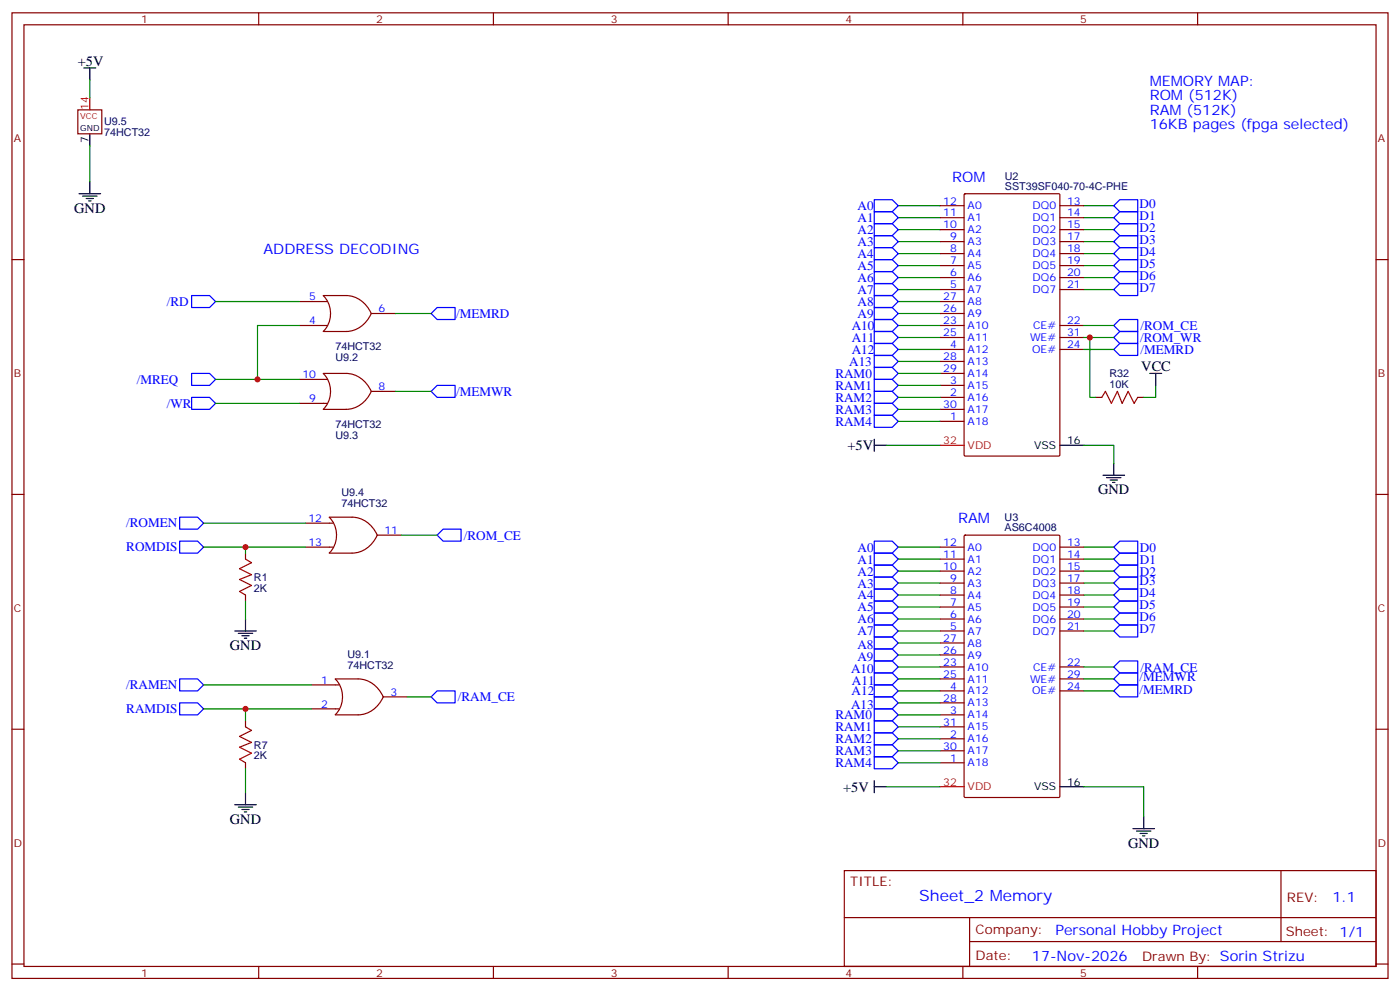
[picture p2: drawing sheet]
<svg xmlns="http://www.w3.org/2000/svg" width="412mm" height="292mm" viewBox="0 0 412 292" stroke-linecap="round" stroke-linejoin="round" font-family="sans-serif">
<g fill="none" stroke="#870000" stroke-width=".35">
<path d="M3.5 3.8h405.4v284.3h-405.4zM7.1 7.3h398.2v277.3h-398.2zM76.2 3.8v3.5M145.3 3.8v3.5M214.5 3.8v3.5M283.6 3.8v3.5M352.8 3.8v3.5M22.9 32.3h7.1v7.1h-7.1zM284 57.2l.3-.2h27.6l.3 .2v76.7l-.2 .4h-27.7l-.3-.2zM3.5 76.4h3.6M276.9 78.2h7.1M276.9 74.7h7.1"/>
<path d="M276.9 71.2h7.1M276.9 67.6h7.1M276.9 64.1h7.1M276.9 60.6h7.1M312.2 78.2h7.1M312.2 74.7h7.1M312.2 71.2h7.1M312.2 67.6h7.1M312.2 64.1h7.1M312.2 60.6h7.1M405.3 76.4h3.6M88.2 95.8h8.1"/>
<path d="M88.2 88.8h8.1M109.4 92.3h7M109.4 92.3a8.4 8.4 0 0 0-7.4-5.3l-6.8 .1a7.5 7.5 0 0 1 0 10.5M109.4 92.3a8.4 8.4 0 0 1-7.4 5.3h-6.8M276.9 95.8h7.1M276.9 88.8h7.1M276.9 92.3h7.1M276.9 85.3h7.1M276.9 81.7h7.1M276.9 99.4h7.1M312.2 95.8h7.1M312.2 85.3h7.1"/>
<path d="M312.2 81.7h7.1M312.2 99.4h7.1M88.2 111.7h8.1M88.2 118.8h8.1M95.2 110a7.5 7.5 0 0 1 0 10.5M95.2 110h6.8a8.4 8.4 0 0 1 7.4 5.2M109.4 115.3h7M109.4 115.3a8.4 8.4 0 0 1-7.4 5.2h-6.8M276.9 117h7.1M276.9 110h7.1M276.9 113.5h7.1M276.9 102.9h7.1"/>
<path d="M276.9 106.4h7.1M312.2 102.9h7.1M322.8 117h1.8M335.1 117h1.8M276.9 120.5h7.1M276.9 124.1h7.1M3.5 145.6h3.6M90 154.1h8.1M97 152.3a7.5 7.5 0 0 1 0 10.5M97 152.3h6.7a8.4 8.4 0 0 1 7.4 5.3M111.1 157.6h7.1M111.1 157.6a8.4 8.4 0 0 1-7.4 5.3h-6.7"/>
<path d="M284 157.8l.3-.2h27.6l.3 .2v76.7l-.2 .3h-27.7l-.3-.1zM405.3 145.6h3.6M72.3 162.9v1.7M72.3 175.2v1.8M90 161.1h8.1M276.9 161.1h7.1M276.9 178.8h7.1M276.9 175.2h7.1M276.9 171.7h7.1M276.9 168.2h7.1M276.9 164.6h7.1M312.2 161.1h7.1"/>
<path d="M312.2 178.8h7.1M312.2 175.2h7.1M312.2 171.7h7.1M312.2 168.2h7.1M312.2 164.6h7.1M98.8 200l6.7-.1a8.4 8.4 0 0 1 7.4 5.3 8.4 8.4 0 0 1-7.4 5.3h-6.7a7.5 7.5 0 0 0 0-10.5zM276.9 199.9h7.1M276.9 185.8h7.1M276.9 182.3h7.1M276.9 196.4h7.1M276.9 192.9h7.1M276.9 189.3h7.1"/>
<path d="M312.2 199.9h7.1M312.2 185.8h7.1M312.2 182.3h7.1M312.2 196.4h7.1M3.5 214.7h3.6M72.3 212.3v1.7M91.7 201.7h8.1M91.7 208.7h8.1M112.9 205.2h7M276.9 210.5h7.1M276.9 217.6h7.1M276.9 214h7.1"/>
<path d="M276.9 203.4h7.1M276.9 207h7.1M312.2 203.4h7.1M405.3 214.7h3.6M72.3 224.6v1.8M276.9 224.6h7.1M276.9 221.1h7.1M248.7 256.4h156.6v28.2h-156.6zM377.3 256.4v20.9M248.7 270.2h156.5M285.6 277.3h119.6M285.6 270.2v14.1"/>
<path d="M3.5 283.9h3.6M76.2 284.6v3.5M145.3 284.6v3.5M214.5 284.6v3.5M283.6 284.6v3.5M352.8 284.6v3.5M405.3 283.9h3.6"/>
</g>
<g fill="none" stroke="#008700" stroke-width=".35">
<path d="M26.5 23.5v5.3M26.5 42.9v10.6M264.6 78.2h12.3M264.6 74.7h12.3M264.6 71.2h12.3M264.6 67.6h12.3M264.6 64.1h12.3M264.6 60.6h12.3M319.3 78.2h8.8M319.3 74.7h8.8M319.3 71.2h8.8M319.3 67.6h8.8"/>
<path d="M319.3 64.1h8.8M319.3 60.6h8.8M63.5 88.8h24.7M88.2 95.8h-12.4v15.9h-12.3M116.4 92.3h10.6M264.6 99.4h12.3M264.6 95.8h12.3M264.6 92.3h12.3M264.6 88.8h12.3M264.6 85.3h12.3M264.6 81.7h12.3M319.3 99.4h8.8"/>
<path d="M319.3 95.8h8.8M319.3 85.3h8.8M319.3 81.7h8.8M321 99.4v17.6h1.8M63.5 118.8h24.7M75.8 111.7h12.4M116.4 115.3h10.6M264.6 102.9h12.3M264.6 106.4h12.3M264.6 110h12.3M264.6 113.5h12.3M264.6 117h12.3"/>
<path d="M319.3 102.9h8.8M340.4 113.5v3.5h-3.5M261.1 131.1h15.8M264.6 120.5h12.3M264.6 124.1h12.3M319.3 131.1h8.8v5.3M60 154.1h30M118.2 157.6h10.6M60 161.1h30M72.3 161.1v1.8M72.3 177v5.3M264.6 178.8h12.3"/>
<path d="M264.6 175.2h12.3M264.6 171.7h12.3M264.6 168.2h12.3M264.6 164.6h12.3M264.6 161.1h12.3M319.3 178.8h8.8M319.3 175.2h8.8M319.3 171.7h8.8M319.3 168.2h8.8M319.3 164.6h8.8M319.3 161.1h8.8M264.6 185.8h12.3"/>
<path d="M264.6 182.3h12.3M264.6 189.3h12.3M264.6 192.9h12.3M264.6 196.4h12.3M264.6 199.9h12.3M319.3 185.8h8.8M319.3 182.3h8.8M319.3 196.4h8.8M319.3 199.9h8.8M60 208.7h31.7M60 201.7h31.7M72.3 208.7v3.6"/>
<path d="M119.9 205.2h7.1M264.6 203.4h12.3M264.6 207h12.3M264.6 210.5h12.3M264.6 214h12.3M264.6 217.6h12.3M319.3 203.4h8.8M72.3 226.4v7M261.1 231.7h15.8M264.6 221.1h12.3M264.6 224.6h12.3M319.3 231.7h17.6v8.8"/>
</g>
<g fill="none" stroke="#00f" stroke-width=".35">
<path d="M257.5 58.8h5.3l1.8 1.8-1.8 1.7h-5.3zM257.5 80h5.3l1.8 1.7-1.8 1.8h-5.3zM257.5 76.4h5.3l1.8 1.8-1.8 1.8h-5.3zM257.5 72.9h5.3l1.8 1.8-1.8 1.7h-5.3zM257.5 69.4h5.3l1.8 1.8-1.8 1.7h-5.3zM257.5 65.9h5.3l1.8 1.7-1.8 1.8h-5.3zM257.5 62.3h5.3l1.8 1.8-1.8 1.8h-5.3zM328.1 78.2l1.7-1.8h5.3v3.6h-5.3zM328.1 67.6l1.7-1.7h5.3v3.5h-5.3zM328.1 60.6l1.7-1.8h5.3v3.5h-5.3zM329.8 80h5.3v3.5h-5.3l-1.7-1.8zM329.8 72.9h5.3v3.5h-5.3l-1.7-1.7z"/>
<path d="M329.8 69.4h5.3v3.5h-5.3l-1.7-1.7zM329.8 62.3h5.3v3.6h-5.3l-1.7-1.8zM56.4 87h5.3l1.8 1.8-1.8 1.8h-5.3zM127 92.3l1.8-1.7h5.3v3.5h-5.3zM257.5 97.6h5.3l1.8 1.8-1.8 1.7h-5.3zM257.5 94.1h5.3l1.8 1.7-1.8 1.8h-5.3zM257.5 90.6h5.3l1.8 1.7-1.8 1.8h-5.3zM257.5 87h5.3l1.8 1.8-1.8 1.8h-5.3zM257.5 83.5h5.3l1.8 1.8-1.8 1.7h-5.3zM328.1 85.3l1.7-1.8h5.3v3.5h-5.3zM328.1 99.4l1.7-1.8h5.3v3.5h-5.3zM329.8 94.1h5.3v3.5h-5.3l-1.7-1.8z"/>
<path d="M56.4 110h5.3l1.8 1.7-1.8 1.8h-5.3zM56.4 117h5.3l1.8 1.8-1.8 1.7h-5.3zM127 115.3l1.8-1.8h5.3v3.5h-5.3zM257.5 101.1h5.3l1.8 1.8-1.8 1.8h-5.3zM257.5 104.7h5.3l1.8 1.7-1.8 1.8h-5.3zM257.5 115.3h5.3l1.8 1.7-1.8 1.8h-5.3zM257.5 111.7h5.3l1.8 1.8-1.8 1.8h-5.3zM257.5 108.2h5.3l1.8 1.8-1.8 1.7h-5.3zM257.5 118.8h5.3l1.8 1.7-1.8 1.8h-5.3zM329.8 101.1h5.3v3.6h-5.3l-1.7-1.8zM257.5 122.3h5.3l1.8 1.8-1.8 1.7h-5.3zM52.9 152.3h5.3l1.8 1.8-1.8 1.7h-5.3z"/>
<path d="M52.9 159.3h5.3l1.8 1.8-1.8 1.8h-5.3zM128.8 157.6l1.7-1.8h5.3v3.5h-5.3zM257.5 159.3h5.3l1.8 1.8-1.8 1.8h-5.3zM329.8 159.3h5.3v3.6h-5.3l-1.7-1.8zM257.5 177h5.3l1.8 1.8-1.8 1.7h-5.3zM257.5 173.5h5.3l1.8 1.7-1.8 1.8h-5.3zM257.5 169.9h5.3l1.8 1.8-1.8 1.8h-5.3zM257.5 166.4h5.3l1.8 1.8-1.8 1.7h-5.3zM257.5 162.9h5.3l1.8 1.7-1.8 1.8h-5.3zM328.1 164.6l1.7-1.7h5.3v3.5h-5.3zM328.1 171.7l1.7-1.8h5.3v3.6h-5.3zM328.1 175.2l1.7-1.7h5.3v3.5h-5.3z"/>
<path d="M328.1 178.8l1.7-1.8h5.3v3.5h-5.3zM329.8 166.4h5.3v3.5h-5.3l-1.7-1.7zM52.9 199.9h5.3l1.8 1.8-1.8 1.7h-5.3zM257.5 194.6h5.3l1.8 1.8-1.8 1.8h-5.3zM257.5 198.2h5.3l1.8 1.7-1.8 1.8h-5.3zM257.5 191.1h5.3l1.8 1.8-1.8 1.7h-5.3zM257.5 187.6h5.3l1.8 1.7-1.8 1.8h-5.3zM257.5 184h5.3l1.8 1.8-1.8 1.8h-5.3zM257.5 180.5h5.3l1.8 1.8-1.8 1.7h-5.3zM328.1 185.8l1.7-1.8h5.3v3.6h-5.3zM328.1 199.9l1.7-1.7h5.3v3.5h-5.3zM328.1 196.4l1.7-1.8h5.3v3.6h-5.3z"/>
<path d="M329.8 180.5h5.3v3.5h-5.3l-1.7-1.7zM52.9 207h5.3l1.8 1.7-1.8 1.8h-5.3zM128.8 203.4h5.3v3.6h-5.3l-1.8-1.8zM257.5 205.2h5.3l1.8 1.8-1.8 1.7h-5.3zM257.5 208.7h5.3l1.8 1.8-1.8 1.8h-5.3zM257.5 201.7h5.3l1.8 1.7-1.8 1.8h-5.3zM257.5 212.3h5.3l1.8 1.7-1.8 1.8h-5.3zM257.5 215.8h5.3l1.8 1.8-1.8 1.7h-5.3zM257.5 219.3h5.3l1.8 1.8-1.8 1.7h-5.3zM328.1 203.4l1.7-1.7h5.3v3.5h-5.3zM257.5 222.8h5.3l1.8 1.8-1.8 1.8h-5.3z"/>
</g>
<g fill="none" stroke="#000" stroke-width=".35">
<path d="M24.7 20h3.5M26.5 20v3.5M26.5 39.4v3.5M23.3 57h6.3M24.3 57.7h4.3M25.4 58.5h2.1M26.1 59.2h.7M26.5 53.5v3.5M338.7 110h3.5M340.4 110v3.5M257.5 129.4v3.5M257.5 131.1h3.6"/>
<path d="M312.2 131.1h7.1M324.9 139.9h6.4M328.1 136.4v3.5M326 140.7h4.2M327 141.4h2.1M327.7 142.1h.7M69.1 185.8h6.4M70.2 186.5h4.2M71.3 187.2h2.1M72 187.9h.7M72.3 182.3v3.5M69.1 237h6.4"/>
<path d="M70.2 237.7h4.2M71.3 238.4h2.1M72 239.1h.7M72.3 233.4v3.6M257.5 231.7h3.6M257.5 229.9v3.5M312.2 231.7h7.1M333.7 244h6.4M334.8 244.7h4.2M335.8 245.4h2.2M336.5 246.1h.8M336.9 240.5v3.5"/>
</g>
<path d="M324.6 117l1-1.7 1.8 3.5 1.7-3.5 1.5 3.5 1.7-3.5 1.8 3.5 1-1.8M72.3 164.6l1.8 1.1-3.5 1.8 3.5 1.7-3.5 1.4 3.5 1.8-3.5 1.8 1.7 1M72.3 214l1.8 1.1-3.5 1.8 3.5 1.7-3.5 1.4 3.5 1.8-3.5 1.8 1.7 1" fill="none" stroke="#a10000" stroke-width=".35"/>
<path d="M26.5 28.8v3.5M276.9 131.1h7.1M276.9 231.7h7.1" fill="none" stroke="#f00" stroke-width=".35"/>
<g fill="#c00">
<circle cx="72.3" cy="208.7" r=".88"/>
<circle cx="75.8" cy="111.7" r=".88"/>
<circle cx="72.3" cy="161.1" r=".88"/>
<circle cx="321" cy="99.4" r=".88"/>
</g>
<text font-size="4.6" fill="#00f" x="270.8" y="265.4">Sheet_2 Memory</text>
<g font-size="4.2">
<text x="22.9" y="19.3">+5V</text>
<text x="21.9" y="62.7">GND</text>
<text x="336.2" y="109.3">VCC</text>
<text x="249.6" y="132.5">+5V</text>
<text x="323.5" y="145.6">GND</text>
<text x="67.7" y="191.5">GND</text>
<text x="248.4" y="233.1">+5V</text>
<text x="67.7" y="242.6">GND</text>
<text x="332.3" y="249.7">GND</text>
</g>
<g font-size="4.2" fill="#00f">
<text x="338.7" y="25.3">MEMORY MAP:</text>
<text x="338.7" y="29.5">ROM (512K)</text>
<text x="338.7" y="33.8">RAM (512K)</text>
<text x="338.7" y="38">16KB pages (fpga selected)</text>
<text x="280.5" y="53.5">ROM</text>
<text x="77.6" y="74.7">ADDRESS DECODING</text>
<text x="282.2" y="154.1">RAM</text>
<text x="392.5" y="265.6">1.1</text>
<text x="310.9" y="275.2">Personal Hobby Project</text>
<text x="304" y="283">17-Nov-2026</text>
</g>
<g font-size="3.9" fill="#00f">
<text x="252.6" y="65.3">A1</text>
<text x="252.6" y="61.8">A0</text>
<text x="335.7" y="64.8">D1</text>
<text x="335.7" y="61.3">D0</text>
<text x="252.6" y="68.9">A2</text>
<text x="335.7" y="71.9">D3</text>
<text x="335.7" y="68.3">D2</text>
<text x="252.6" y="75.9">A4</text>
<text x="252.6" y="72.4">A3</text>
<text x="335.7" y="75.4">D4</text>
<text x="252.6" y="83">A6</text>
<text x="252.6" y="79.4">A5</text>
<text x="335.7" y="82.4">D6</text>
<text x="335.7" y="78.9">D5</text>
<text x="252.6" y="86.5">A7</text>
<text x="335.7" y="86">D7</text>
<text x="49.1" y="90">/RD</text>
<text x="134.3" y="93.6">/MEMRD</text>
<text x="252.6" y="93.6">A9</text>
<text x="252.6" y="90">A8</text>
<text x="250.9" y="100.6">A11</text>
<text x="250.9" y="97.1">A10</text>
<text x="335.8" y="100.6">/ROM_WR</text>
<text x="335.9" y="97.2">/ROM_CE</text>
<text x="250.1" y="107.7">A13</text>
<text x="250.9" y="104.1">A12</text>
<text x="335.9" y="104.3">/MEMRD</text>
<text x="40.3" y="113">/MREQ</text>
<text x="246.1" y="111.2">RAM0</text>
<text x="134.3" y="116.5">/MEMWR</text>
<text x="246.1" y="118.3">RAM2</text>
<text x="246.1" y="114.8">RAM1</text>
<text x="49.1" y="120">/WR</text>
<text x="246.1" y="121.8">RAM3</text>
<text x="246.1" y="125.3">RAM4</text>
<text x="37.2" y="155.3">/ROMEN</text>
<text x="136.6" y="158.9">/ROM_CE</text>
<text x="37.2" y="162.4">ROMDIS</text>
<text x="252.6" y="162.4">A0</text>
<text x="252.6" y="165.9">A1</text>
<text x="335.8" y="162.4">D0</text>
<text x="335.8" y="166">D1</text>
<text x="252.6" y="173">A3</text>
<text x="252.6" y="169.5">A2</text>
<text x="335.7" y="172.4">D3</text>
<text x="335.8" y="169.5">D2</text>
<text x="252.6" y="176.5">A4</text>
<text x="335.7" y="175.9">D4</text>
<text x="335.7" y="179.5">D5</text>
<text x="252.6" y="183.6">A6</text>
<text x="252.6" y="180.1">A5</text>
<text x="335.7" y="183">D6</text>
<text x="252.6" y="191.2">A8</text>
<text x="252.6" y="187.1">A7</text>
<text x="335.7" y="186.5">D7</text>
<text x="252.6" y="194.7">A9</text>
<text x="335.9" y="197.7">/RAM_CE</text>
<text x="37.2" y="203">/RAMEN</text>
<text x="250.7" y="198.2">A10</text>
<text x="250.9" y="201.8">A11</text>
<text x="335.7" y="200.6">/MEMWR</text>
<text x="134.8" y="206.6">/RAM_CE</text>
<text x="250.7" y="208.9">A13</text>
<text x="250.9" y="204.8">A12</text>
<text x="335.6" y="204.2">/MEMRD</text>
<text x="37.2" y="210">RAMDIS</text>
<text x="246.1" y="211.8">RAM0</text>
<text x="246.1" y="215.3">RAM1</text>
<text x="246.1" y="218.8">RAM2</text>
<text x="246.1" y="222.3">RAM3</text>
<text x="246.1" y="225.9">RAM4</text>
</g>
<g font-size="3.9" fill="#800">
<text x="250.5" y="260.9">TITLE:</text>
<text x="379.1" y="265.6">REV:</text>
<text x="287.4" y="275.1">Company:</text>
<text x="378.7" y="275.8">Sheet: 1/1</text>
<text x="287.4" y="282.8">Date:</text>
<text x="336.4" y="282.9">Drawn By: Sorin Strizu</text>
</g>
<g font-size="3.2" fill="#800">
<text x="41.6" y="6.8">1</text>
<text x="110.8" y="6.8">2</text>
<text x="179.9" y="6.8">3</text>
<text x="249.1" y="6.8">4</text>
<text x="318.2" y="6.8">5</text>
<text x="4.1" y="41.9">A</text>
<text x="405.9" y="41.9">A</text>
<text x="4.1" y="111">B</text>
<text x="405.9" y="111">B</text>
<text x="4.1" y="180.2">C</text>
<text x="405.9" y="180.2">C</text>
<text x="4.1" y="249.3">D</text>
<text x="405.9" y="249.3">D</text>
<text x="41.6" y="287.6">1</text>
<text x="110.8" y="287.6">2</text>
<text x="179.9" y="287.6">3</text>
<text x="249.1" y="287.6">4</text>
<text x="318.2" y="287.6">5</text>
</g>
<g font-size="3.2" fill="#f00">
<text x="26.1" y="32.3" transform="rotate(-90 26.1 32.3)">14</text>
<text x="277.8" y="130.8">32</text>
<text x="285" y="132.2">VDD</text>
<text x="277.8" y="231.3">32</text>
<text x="285" y="232.7">VDD</text>
</g>
<g font-size="3.2" fill="#000080">
<text x="30.7" y="40.2">74HCT32</text>
<text x="30.7" y="36.9">U9.5</text>
<text x="296" y="52.9">U2</text>
<text x="296" y="55.9">SST39SF040-70-4C-PHE</text>
<text x="98.8" y="103.1">74HCT32</text>
<text x="98.8" y="106.3">U9.2</text>
<text x="326.8" y="111">R32</text>
<text x="326.8" y="114.2">10K</text>
<text x="98.8" y="126">74HCT32</text>
<text x="98.8" y="129.3">U9.3</text>
<text x="100.6" y="149.3">74HCT32</text>
<text x="100.6" y="146">U9.4</text>
<text x="295.9" y="153.3">U3</text>
<text x="295.9" y="156.3">AS6C4008</text>
<text x="74.8" y="171.2">R1</text>
<text x="74.8" y="174.2">2K</text>
<text x="102.4" y="196.9">74HCT32</text>
<text x="102.4" y="193.7">U9.1</text>
<text x="74.8" y="220.6">R7</text>
<text x="74.8" y="223.6">2K</text>
</g>
<g font-size="3.2">
<text x="26.1" y="42.1" transform="rotate(-90 26.1 42.1)">7</text>
<text x="314.3" y="130.8">16</text>
<text x="304.6" y="132.2">VSS</text>
<text x="304.6" y="232.7">VSS</text>
<text x="314.3" y="231.3">16</text>
</g>
<g font-size="3.2" fill="#00f">
<text x="277.8" y="63.7">11</text>
<text x="277.8" y="60.2">12</text>
<text x="285" y="65.2">A1</text>
<text x="285" y="61.6">A0</text>
<text x="304.2" y="61.6">DQ0</text>
<text x="304.2" y="65.2">DQ1</text>
<text x="314.3" y="60.2">13</text>
<text x="314.3" y="63.7">14</text>
<text x="277.8" y="67.3">10</text>
<text x="279.9" y="70.8">9</text>
<text x="285" y="68.7">A2</text>
<text x="304.2" y="68.7">DQ2</text>
<text x="314.3" y="67.3">15</text>
<text x="314.3" y="70.8">17</text>
<text x="279.9" y="77.9">7</text>
<text x="279.9" y="74.3">8</text>
<text x="285" y="75.7">A4</text>
<text x="285" y="72.2">A3</text>
<text x="304.2" y="72.2">DQ3</text>
<text x="304.2" y="75.7">DQ4</text>
<text x="314.3" y="74.3">18</text>
<text x="314.3" y="77.9">19</text>
<text x="279.9" y="81.4">6</text>
<text x="285" y="82.8">A6</text>
<text x="285" y="79.3">A5</text>
<text x="304.2" y="79.3">DQ5</text>
<text x="304.2" y="82.8">DQ6</text>
<text x="314.3" y="81.4">20</text>
<text x="91.1" y="88.4">5</text>
<text x="277.8" y="88.4">27</text>
<text x="279.9" y="84.9">5</text>
<text x="285" y="86.3">A7</text>
<text x="285" y="89.9">A8</text>
<text x="304.2" y="86.3">DQ7</text>
<text x="314.3" y="84.9">21</text>
<text x="91.1" y="95.5">4</text>
<text x="111.5" y="92">6</text>
<text x="277.8" y="95.5">23</text>
<text x="277.8" y="92">26</text>
<text x="285" y="93.4">A9</text>
<text x="314.3" y="95.5">22</text>
<text x="277.8" y="99">25</text>
<text x="285" y="96.9">A10</text>
<text x="285" y="100.4">A11</text>
<text x="303.4" y="100.4">WE#</text>
<text x="304.3" y="96.9">CE#</text>
<text x="314.3" y="99">31</text>
<text x="277.8" y="106.1">28</text>
<text x="279.9" y="102.6">4</text>
<text x="285" y="104">A12</text>
<text x="285" y="107.5">A13</text>
<text x="304" y="104">OE#</text>
<text x="314.3" y="102.6">24</text>
<text x="89.1" y="111.4">10</text>
<text x="277.8" y="109.6">29</text>
<text x="279.9" y="113.1">3</text>
<text x="285" y="111">A14</text>
<text x="91.1" y="118.4">9</text>
<text x="111.5" y="114.9">8</text>
<text x="279.9" y="116.7">2</text>
<text x="285" y="118.1">A16</text>
<text x="285" y="114.5">A15</text>
<text x="277.8" y="120.2">30</text>
<text x="279.9" y="123.7">1</text>
<text x="285" y="125.1">A18</text>
<text x="285" y="121.6">A17</text>
<text x="90.9" y="153.7">12</text>
<text x="90.9" y="160.8">13</text>
<text x="113.2" y="157.2">11</text>
<text x="277.8" y="160.8">12</text>
<text x="314.3" y="160.8">13</text>
<text x="277.8" y="167.8">10</text>
<text x="277.8" y="164.3">11</text>
<text x="285" y="165.7">A1</text>
<text x="285" y="162.2">A0</text>
<text x="304.2" y="162.2">DQ0</text>
<text x="304.2" y="165.7">DQ1</text>
<text x="314.3" y="164.3">14</text>
<text x="314.3" y="167.8">15</text>
<text x="279.9" y="171.3">9</text>
<text x="285" y="172.8">A3</text>
<text x="285" y="169.2">A2</text>
<text x="304.2" y="169.2">DQ2</text>
<text x="304.2" y="172.8">DQ3</text>
<text x="314.3" y="171.3">17</text>
<text x="279.9" y="178.4">7</text>
<text x="279.9" y="174.9">8</text>
<text x="285" y="179.8">A5</text>
<text x="285" y="176.3">A4</text>
<text x="304.2" y="176.3">DQ4</text>
<text x="304.2" y="179.8">DQ5</text>
<text x="314.3" y="174.9">18</text>
<text x="314.3" y="178.4">19</text>
<text x="279.9" y="185.5">5</text>
<text x="279.9" y="181.9">6</text>
<text x="285" y="183.3">A6</text>
<text x="304.2" y="183.3">DQ6</text>
<text x="314.3" y="181.9">20</text>
<text x="314.3" y="185.5">21</text>
<text x="277.8" y="189">27</text>
<text x="285" y="186.9">A7</text>
<text x="285" y="190.4">A8</text>
<text x="304.2" y="186.9">DQ7</text>
<text x="277.8" y="196">23</text>
<text x="277.8" y="192.5">26</text>
<text x="285" y="197.4">A10</text>
<text x="285" y="193.9">A9</text>
<text x="304.3" y="197.4">CE#</text>
<text x="314.3" y="196">22</text>
<text x="94.6" y="201.3">1</text>
<text x="277.8" y="199.6">25</text>
<text x="279.9" y="203.1">4</text>
<text x="285" y="201">A11</text>
<text x="303.4" y="201">WE#</text>
<text x="314.3" y="203.1">24</text>
<text x="314.3" y="199.6">29</text>
<text x="94.6" y="208.4">2</text>
<text x="115" y="204.9">3</text>
<text x="277.8" y="206.6">28</text>
<text x="285" y="204.5">A12</text>
<text x="285" y="208">A13</text>
<text x="304" y="204.5">OE#</text>
<text x="277.8" y="213.7">31</text>
<text x="279.9" y="210.1">3</text>
<text x="285" y="215.1">A15</text>
<text x="285" y="211.6">A14</text>
<text x="277.8" y="220.7">30</text>
<text x="279.9" y="217.2">2</text>
<text x="285" y="218.6">A16</text>
<text x="279.9" y="224.3">1</text>
<text x="285" y="225.7">A18</text>
<text x="285" y="222.1">A17</text>
</g>
<text font-size="2.5" fill="#f00" x="23.6" y="34.9">VCC</text>
<text font-size="2.5" x="23.6" y="38.7">GND</text>
</svg>
